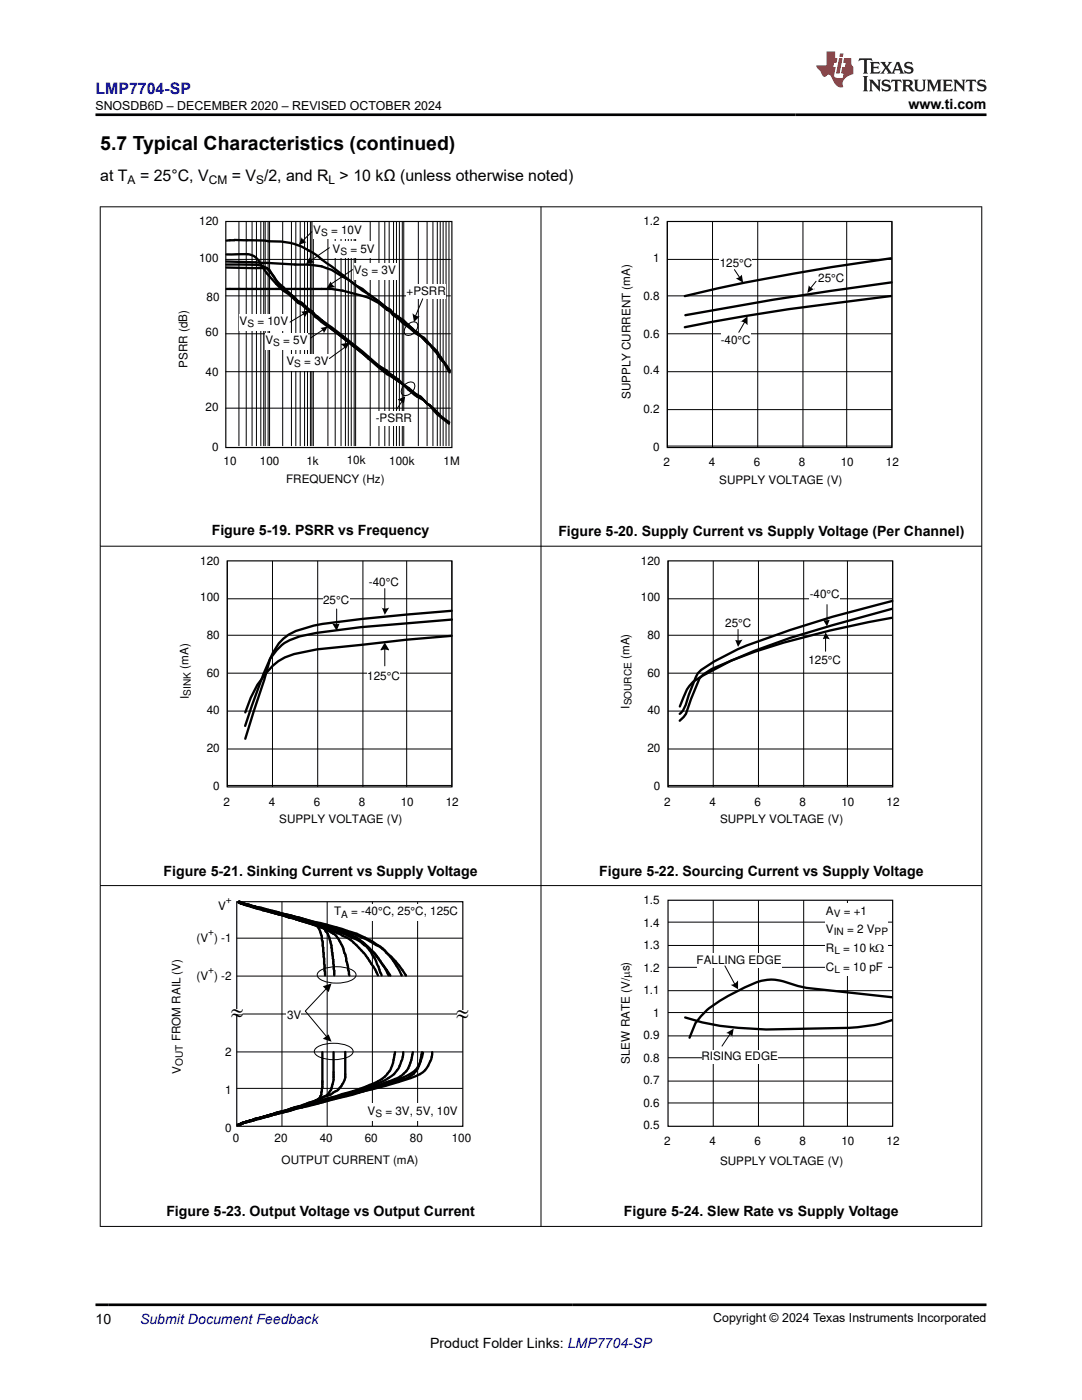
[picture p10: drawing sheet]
<svg xmlns="http://www.w3.org/2000/svg" width="216mm" height="279mm" viewBox="0 0 216 279" stroke-linecap="round" stroke-linejoin="round" font-family="sans-serif">
<g fill="none" stroke="#000" stroke-width=".47">
<path d="M45.2 57.7h19a23.9 23.9 0 0 1 8.1 1.4l1.2 .3 2 1 1.7 1.4 .7 .4 .5 .7 1.1 .7 1 1 2.8 2.1M45.2 53.4l8 .1M45.2 52.8h6l1 .2 1 .5M45.2 50.8l2.3-.1a4.2 4.2 0 0 1 3.8 .9l.3 .4a19.4 19.4 0 0 0 6 6.7l1.8 1.7 .8 .4 1.5 1.4 .6 .3 .6 .7 5.5 4.2M45.2 52.2l13.8 .6M46.8 47.9l6 .1 .9 .2M46.8 47.9l-1.6 .1M53.2 53.5l.6 .3 1.3 2.1M53.2 53.5l1 1 .9 1.4M53.7 48.2a13.9 13.9 0 0 1 10.5 3.6l6.8 5.2 1.3 .7 1.2 1M55.1 55.9l3.7 3.5M55.1 55.9a5.9 5.9 0 0 0 2.5 2.5l1.2 1"/>
<path d="M58.8 59.4l.6 .7 .8 .3 1.5 1.4 .6 .4 .6 .7 1.3 1M58.8 52.8a16.6 16.6 0 0 1 7.4 1l3.5 2.1 2.6 2.1 1.2 .7M73.5 58.7l3.7 2.8 .7 .3 .5 .7 1.1 .7M64.2 63.9a171.2 171.2 0 0 1 13 10.4 14.6 14.6 0 0 1 4.4 3.5M64.2 63.9l4.2 3.5M68.4 67.4l5.1 4.1M73.5 71.5l3.7 2.5 2.3 2.1M73.5 71.5l3.7 3.2 2.3 1.4M79.5 63.2l1 .7 1.1 1.1M79.5 63.2l1 1.1 1.1 .7M79.5 76.1l2.1 1.3 1.7 1.4M79.5 76.1l1 .7 1.1 1"/>
<path d="M81.6 65l.8 .6 .3 .7 .6 .4M81.6 65l2.3 2 .7 .4 1.2 1.4M81.6 77.8l.8 .3 .9 .7M81.6 77.8l1.1 1 1.9 1.1 1.2 1M83.3 66.7l.6 .3 1.4 1.4 .5 .4M83.3 78.8l.6 .4 1.4 1.4 .5 .3M85.8 68.8l2.7 3.4M85.8 68.8a8.4 8.4 0 0 1 2.4 2.7l.3 .7M88.5 72.2l1.2 2.1M88.5 72.2l1.2 1.8M85.8 80.9l1.4 1.4M85.8 80.9l1.4 1.8 2.4 1.9"/>
<path d="M87.2 82.3l.7 .7M87.2 82.3l.7 .7 1.7 1.3"/>
</g>
<path d="M45.1 44.2h45.1v45.1h-45.1z" fill="none" stroke="#000" stroke-width=".23"/>
<g fill="none" stroke="#000" stroke-width=".2">
<path d="M45.1 51.8h44.8M45.1 59h44.8M47.7 44.2v44.8M49.1 44.2v44.8M50.3 44.2v44.8M51.2 44.2v44.8M52 44.2v44.8M52.6 44.2v44.8M52.9 44.2v44.8M53.5 44.2v44.8M53.8 44.2v44.8M56.4 44.2v44.8"/>
<path d="M58.2 44.2v44.8M59 44.2v44.8M59.9 44.2v44.8M60.8 44.2v44.8M61.4 44.2v44.8M61.9 44.2v44.8M62.2 44.2v44.8M62.5 44.2v44.8M65.4 44.2v44.8M66.9 44.2v44.8M68 44.2v44.8M68.9 44.2v44.8"/>
<path d="M69.5 44.2v44.8M70.1 44.2v44.8M70.7 44.2v44.8M71 44.2v44.8M73.9 44.2v44.8M75.6 44.2v44.8M76.8 44.2v44.8M77.7 44.2v44.8M78.5 44.2v44.8M79.1 44.2v44.8M79.7 44.2v44.8M80.3 44.2v44.8"/>
<path d="M80.6 44.2v44.8M83.5 44.2v44.8M85.2 44.2v44.8M86.4 44.2v44.8M87.3 44.2v44.8M87.8 44.2v44.8M88.4 44.2v44.8M89 44.2v44.8M89.6 44.2v44.8M45.1 66.6h44.8M45.1 74.2h44.8M45.1 81.5h44.8"/>
</g>
<path d="M75 82h7.3v2.9h-7.3z" fill-rule="evenodd" fill="#fff"/>
<path d="M81.3 64.9a1.21 1.21 0 0 1 2-.2 2.02 2.02 0 0 1-2.1 2.2 1.21 1.21 0 0 1 .1-2zM80.3 80l-1.2 1.7" fill="none" stroke="#000" stroke-width=".2"/>
<path d="M79.4 79.7l1.5-.6-.3 1.5 .1 .1a1.68 1.68 0 0 0-1.3-.9z" fill-rule="evenodd" fill="#000"/>
<path d="M81.1 56.7h7.9v2.9h-7.9z" fill-rule="evenodd" fill="#fff"/>
<path d="M84.3 59.6l-1.4 3.5M80.7 76.9a1.21 1.21 0 0 1 2-.2 2.01 2.01 0 0 1-2.1 2.2 1.21 1.21 0 0 1 .1-2z" fill="none" stroke="#000" stroke-width=".2"/>
<path d="M82.3 62.5l.1 .1a1.69 1.69 0 0 0 1.4 .5l-1.2 1.2z" fill-rule="evenodd" fill="#000"/>
<g fill="#fff">
<path d="M62.5 44.5h9.6v3.2h-9.6z" fill-rule="evenodd"/>
<path d="M66.3 48.3h8.4v3.2h-8.4z" fill-rule="evenodd"/>
<path d="M70.7 52.6h8.4v3.2h-8.4z" fill-rule="evenodd"/>
</g>
<path d="M62.2 46.2l-1.7 1.8M65.7 49.4l-3.8 2.7M70.4 53.8l-4.4 2.9" fill="none" stroke="#000" stroke-width=".2"/>
<g fill="#000">
<path d="M60.2 47.3a1.67 1.67 0 0 0 1 1.1l.2-.1-1.8 .6z" fill-rule="evenodd"/>
<path d="M61.8 51.1a1.57 1.57 0 0 0 1 1.3l-1.7 .2 .8-1.4z" fill-rule="evenodd"/>
<path d="M66 56a1.92 1.92 0 0 0 .9 1.3l-1.8 .3 .9-1.5z" fill-rule="evenodd"/>
</g>
<g fill="#fff">
<path d="M47.7 62.8h9.9v3.2h-9.9z" fill-rule="evenodd"/>
<path d="M52.9 66.6h8.5v3.2h-8.5z" fill-rule="evenodd"/>
<path d="M57.3 70.7h8.4v3.2h-8.4z" fill-rule="evenodd"/>
</g>
<g fill="none" stroke="#000" stroke-width=".2">
<path d="M133.2 44.2v45.1M133.2 59h44.8M133.2 51.8h44.8M142.2 44.2v45.1M151.2 44.2v45.1M160.2 44.2v45.1M169 44.2v45.1M178 44.2v45.1M60.8 62.5l-2.9 1.8M64.6 65.7l-2.7 1.8M68.9 69.2l-3.2 2.4M133.2 74.2h44.8"/>
<path d="M133.2 66.6h44.8M133.2 81.7h44.8M133.2 89h44.8"/>
</g>
<g fill="#000">
<path d="M59.9 62.2l1.7-.2-.9 1.5a1.68 1.68 0 0 0-.7-1.3z" fill-rule="evenodd"/>
<path d="M63.8 65.4l1.6-.2-.7 1.4a1.68 1.68 0 0 0-.9-1.2z" fill-rule="evenodd"/>
<path d="M68 68.7l1.8-.3-.9 1.4 .1 .1a1.68 1.68 0 0 0-.9-1.1z" fill-rule="evenodd"/>
</g>
<path d="M177.8 51.5a412.7 412.7 0 0 0-41.2 7.6M177.8 59.1a469.7 469.7 0 0 0-41.2 6.2M177.9 56.4a791.7 791.7 0 0 0-41.1 6.5" fill="none" stroke="#000" stroke-width=".47"/>
<path d="M133.2 44.2h44.8v45.1h-44.8z" fill="none" stroke="#000" stroke-width=".23"/>
<g fill="#fff">
<path d="M143.6 51.2h6.4v2.9h-6.4z" fill-rule="evenodd"/>
<path d="M143.9 66.6h5.8v2.6h-5.8z" fill-rule="evenodd"/>
<path d="M163.1 54.1h5.3v2.9h-5.3z" fill-rule="evenodd"/>
</g>
<g fill="none" stroke="#000" stroke-width=".2">
<path d="M146.5 53.8l1.2 1.8M162.8 56.1l-1.1 1.5M148.6 64.3l-1.2 2M45.3 111.9v45.1M45.3 119.5h44.9M54.4 111.9v45.1M63.4 111.9v45.1M72.4 111.9v45.1M81.1 111.9v45.1M90.2 111.9v45.1M45.3 134.3h44.9M45.3 126.8h44.9"/>
<path d="M45.3 149.5h44.9M45.3 141.9h44.9M45.3 156.8h44.9"/>
</g>
<g fill="#000">
<path d="M146.8 55.6v-.1a1.67 1.67 0 0 0 1.3-.8l.2 1.7z" fill-rule="evenodd"/>
<path d="M161.3 56.9a1.69 1.69 0 0 0 1.3 .8l-.1-.1-1.4 .9z" fill-rule="evenodd"/>
<path d="M147.7 64.2v.1l1.5-1.2-.1 1.7a1.68 1.68 0 0 0-1.4-.6z" fill-rule="evenodd"/>
</g>
<path d="M45.3 111.9h44.9v45.1h-44.9z" fill="none" stroke="#000" stroke-width=".23"/>
<g fill="#fff">
<path d="M73.3 133.5h6.4v2.9h-6.4z" fill-rule="evenodd"/>
<path d="M73.6 114.8h6.1v2.7h-6.1z" fill-rule="evenodd"/>
<path d="M64.6 118.3h5.2v2.9h-5.2z" fill-rule="evenodd"/>
</g>
<g fill="none" stroke="#000" stroke-width=".2">
<path d="M76.8 117.5v4M133.3 111.9v45.1M133.3 119.5h44.8M142.3 111.9v45.1M151.3 111.9v45.1M160.4 111.9v45.1M169.1 111.9v45.1M178.1 111.9v45.1M67.2 121.5v3.2M76.8 129.4v3.5M133.3 134.3h44.8M133.3 126.8h44.8"/>
<path d="M133.3 149.5h44.8M133.3 141.9h44.8M133.3 156.8h44.8"/>
</g>
<g fill="#000">
<path d="M66.4 124.4a1.69 1.69 0 0 0 1.5 0l-.7 1.5z" fill-rule="evenodd"/>
<path d="M76.1 121.3a1.68 1.68 0 0 0 1.6-.1l-.9 1.5z" fill-rule="evenodd"/>
<path d="M76.8 128.2l.9 1.5-.2 .1a1.68 1.68 0 0 0-1.5 0l-.1-.1z" fill-rule="evenodd"/>
</g>
<path d="M90.1 126.9l-9 .8-17.8 1.9-4.6 .9a9.7 9.7 0 0 0-5.5 3.7l-1.8 2.5-1.4 2.5-1.1 3M90.1 121.9a293.9 293.9 0 0 0-27.5 3l-3.6 1a8.9 8.9 0 0 0-5.1 5.6l-1.2 4.2-3.8 11.7M90.2 123.6l-18.2 1.6-8.8 1.1a12.9 12.9 0 0 0-7 2.4l-1 1-1.3 1.8-1.3 3-3.7 10.4" fill="none" stroke="#000" stroke-width=".47"/>
<path d="M133.3 111.9h44.8v45.1h-44.8z" fill="none" stroke="#000" stroke-width=".23"/>
<g fill="#fff">
<path d="M161.2 130.3h6.7v2.9h-6.7z" fill-rule="evenodd"/>
<path d="M161.5 117.2h6.1v2.9h-6.1z" fill-rule="evenodd"/>
<path d="M144.6 123h5.3v2.9h-5.3z" fill-rule="evenodd"/>
</g>
<path d="M147.3 125.6v2.3M164.7 127.4v2.6M165 120.7v3.2M56.3 180v44.8M65.3 180v44.8M74.3 180v44.8M83.3 180v44.8M47.2 194.8h45.2M47.2 187.2h45.2M47.2 217.2h45.2M47.2 209.9h45.2M47.2 202.4h45.2" fill="none" stroke="#000" stroke-width=".2"/>
<g fill="#000">
<path d="M146.6 127.6a1.85 1.85 0 0 0 1.5 .1l-.8 1.4z" fill-rule="evenodd"/>
<path d="M164.7 126.2l.9 1.4a1.68 1.68 0 0 0-1.5 0z" fill-rule="evenodd"/>
<path d="M164.1 123.6a1.43 1.43 0 0 0 1.5 0l-.6 1.4z" fill-rule="evenodd"/>
</g>
<g fill="none" stroke="#000" stroke-width=".47">
<path d="M178 119.9a224.5 224.5 0 0 0-30.8 9.7l-4.7 2.4-2.6 1.7-.7 .7-1.8 4.3-.6 2-.5 1.1-.7 .7M177.9 123.3a194.8 194.8 0 0 0-27.2 6.7l-4.8 1.8-5.8 3.1a6.8 6.8 0 0 0-3.7 4.2l-.7 1.9M177.9 121.5l-11.8 3.3-8.4 2.5-7.2 2.6-8.5 3.6-1.6 1.1-.8 .8-1.7 4.1-1 3-1.3 1.3M47.7 179.9l.5 .3M47.8 179.9l.1 .1M47.6 180l.7 .3M47.7 180.1l.4 .2M48.1 180.3l12.8 3.7a44.9 44.9 0 0 1 11.1 4 17.8 17.8 0 0 1 3.9 3.8M48.1 180.3l4.4 1.4 6.5 1.7M48.1 180.3l-.5-.2 .6 .2M48.2 180.3l-.4-.2 .5 .2M48.2 180.3l1.1 .3"/>
<path d="M48.2 180.3l1.6 .4M48.3 180.3l1 .3M48.3 180.3l1.5 .4M48.5 180.3l-.4-.2 8.8 2.4M48.5 180.3l.4 .1M48.5 180.3l3 .9M49.3 180.6l2.9 .8M49.3 180.5l4.5 1.3M49.8 180.7l2.4 .7M49.8 180.7l2.2 .7a259.5 259.5 0 0 1 18.5 5 24.5 24.5 0 0 1 6.2 3.3l.5 .5M49.9 180.8l1.6 .4M51.5 181.2l7.5 2.2"/>
<path d="M51.5 181.2l9.1 2.2 6.8 2a13.4 13.4 0 0 1 5 2.7l.8 .8 1.6 2.3 1.3 3.5M52.2 181.4l4.7 1.1M52.2 181.4l4 1.1M54.6 182l1.6 .5M56.2 182.5l5.9 1.5 1.8 .8 .9 .6M56.2 182.5l7.8 2.1a30.7 30.7 0 0 1 8.1 3.2l1.6 1.4a9.7 9.7 0 0 1 2.2 2.6M56.9 182.5l.9 .1a18.7 18.7 0 0 1 5.3 2l.7 1.2a18 18 0 0 1 .8 5.2l.3 3.7M56.9 182.5l5.9 1.5a44.4 44.4 0 0 1 10 3.1l3.1 1.8 1.3 1.3M59 183.4l6.2 2 1.7 .7a12.4 12.4 0 0 1 4.2 2.5 18.2 18.2 0 0 1 4.3 6.1M59 183.4l5.8 2M64.8 185.4l.1 .2a9.4 9.4 0 0 1 1.4 5.1l.2 .8 .2 3.2M64.8 185.4a5.8 5.8 0 0 1 3.8 4.4l.5 1.4 .6 3.5"/>
<path d="M75.9 191.8l2 2.9M75.9 191.8l1.1 1.7 .5 1.2M77.2 190.2l1.3 1.6 1.6 2.9M77.2 190.2a17.2 17.2 0 0 1 3.8 4.5M64.3 210v7.1l-.2 .8a2.09 2.09 0 0 1-1.8 2.1l-2.7 1M64.3 219l-.6 .3a16.7 16.7 0 0 1-4.7 1.7l-4.2 1.3M64.3 219l-2.1 .9-5.1 1.7M64.5 219.9l-4.2 1.1M66.6 210v5.4M66.6 215.5l-.2 .9a3.1 3.1 0 0 1-2.1 2.6M68.8 215.5a5.4 5.4 0 0 1-2.5 2.8l-2 .7M68.9 209.9l-.1 5.5"/>
<path d="M78.8 210a7.4 7.4 0 0 1-2 4.9 19 19 0 0 1-6.4 2.9l-8.5 2.5-9.9 2.7M80.5 210a6.5 6.5 0 0 1-3.6 5.5 97.2 97.2 0 0 1-13.6 4.4l-7.4 2.1M82.4 210a6.3 6.3 0 0 1-2.6 4.9 62.1 62.1 0 0 1-10 3.3l-10.2 2.8M84.2 210a7.5 7.5 0 0 1-1.2 3.8l-.8 .8a15 15 0 0 1-4.6 1.7l-13.1 3.6M84.4 210.1a5.6 5.6 0 0 1-2.6 4.3 52.8 52.8 0 0 1-11.2 3.7l-20.8 5.6M86.2 210a5.4 5.4 0 0 1-4.2 5.1l-5.1 1.6-12.4 3.2M47.7 224.4l-.3 .1M47.7 224.4l-.1 .1 .2-.1M48 224.3l-.2 .1M48 224.3l-.3 .1M48.1 224.3l-.3 .2M48.2 224.3l-.4 .1"/>
<path d="M48.2 224.3l-.7 .2M48.4 224.1l-.4 .2M48.5 224.1l-.4 .2M48.5 224.1l-.3 .2M48.6 224.1l-.4 .2M48.6 224.1l-.5 .2M48.7 224l-.3 .1M48.7 224l-.2 .1M49 223.9l-1.3 .5M49 223.9l-.6 .2M49.3 223.9l-1.6 .6 .1-.1M49.3 223.9l-.7 .2"/>
<path d="M49.8 223.7l-1.1 .3M49.8 223.7l-1.3 .4M49.8 223.7l-.8 .2M50.1 223.7l-1.5 .4M50.1 223.7l-.8 .2M50.8 223.3l-1.8 .6M51.2 223.2l-2.7 .9M52.1 223l-1.3 .3M52.1 223l-1.7 .5M52.5 223l-3.2 .9M52.5 223l-2.4 .7M52.7 222.8l-1.9 .5"/>
<path d="M54.8 222.3l-2.1 .5M55.4 222.3l-2.9 .7M55.9 222l-3.8 1M55.9 222l-6.1 1.7M56.4 221.8l-1.6 .5M59.6 221l-4.2 1.3M59.6 221l-3.7 1M60.3 221l-4.9 1.3M60.3 221l-10.2 2.7M63.1 220.3l-2.8 .7"/>
</g>
<path d="M47.2 180h45.2v44.8h-45.2z" fill="none" stroke="#000" stroke-width=".23"/>
<g fill="#fff">
<path d="M46.1 201.5h2.3v.9h-2.3z" fill-rule="evenodd"/>
<path d="M91.2 201.5h2.3v1.2h-2.3z" fill-rule="evenodd"/>
<path d="M73.4 220.1h18.1v3.5h-18.1z" fill-rule="evenodd"/>
<path d="M66.7 180.5h24.8v3.2h-24.8z" fill-rule="evenodd"/>
</g>
<path d="M63.7 193.8a7.1 7.1 0 0 1 7 0 .97 .97 0 0 1 .3 1.1 .97 .97 0 0 1-.8 .7 7.4 7.4 0 0 1-6.5-.3 .86 .86 0 0 1 0-1.5z" fill="none" stroke="#000" stroke-width=".2"/>
<path d="M57.1 201.2h2.9v2.9h-2.9z" fill-rule="evenodd" fill="#fff"/>
<g fill="none" stroke="#000" stroke-width=".2">
<path d="M142.3 179.7v45.1M151.3 179.7v45.1M160.4 179.7v45.1M169.1 179.7v45.1M65.3 197.1l-4.4 4.7 4.4 5.2M133.3 197.7h44.8M133.3 193.1h44.8M133.3 188.7h44.8M133.3 184h44.8M63.1 209.1a7.1 7.1 0 0 1 7 0 .97 .97 0 0 1 .3 1.1 .97 .97 0 0 1-.8 .7 7.4 7.4 0 0 1-6.5-.3 .86 .86 0 0 1 0-1.5zM133.3 215.8h44.8M133.3 211.1h44.8"/>
<path d="M133.3 206.7h44.8M133.3 202.1h44.8M133.3 220.1h44.8"/>
</g>
<path d="M64.4 196.8l1.8-.5-.6 1.7zM64.4 207.3l1.2-.9 .6 1.5z" fill="#000"/>
<path d="M133.3 179.7h44.8v45.1h-44.8z" fill="none" stroke="#000" stroke-width=".23"/>
<g fill="#fff">
<path d="M139.1 190.1h16.9v3h-16.9z" fill-rule="evenodd"/>
<path d="M140 209.6h15.1v2.7h-15.1z" fill-rule="evenodd"/>
<path d="M164.7 180.2h12.5v14.6h-12.5z" fill-rule="evenodd"/>
</g>
<path d="M19.9 41.3h176.1M20 41.2v203.6M107.9 41.2v203.6M195.9 41.2v203.6M19.9 109h176.1M19.9 176.7h176.1M144.6 192.8l2.1 3.7M145.8 206.2l-1.7 2.6M19.9 244.8h176.1" fill="none" stroke="#000" stroke-width=".2"/>
<g fill="#000">
<path d="M145.8 196.5a1.89 1.89 0 0 0 1.5-.8v1.7z" fill-rule="evenodd"/>
<path d="M144.9 206.2l1.5-.9-.3 1.7h.1a1.81 1.81 0 0 0-1.3-.8z" fill-rule="evenodd"/>
</g>
<path d="M178 199l-17.1-1.8-1.7-.4a13.1 13.1 0 0 0-6.1-1.3l-1.2 .2a38.6 38.6 0 0 0-10.8 5.9l-2.3 2.6-1.2 2.9M136.7 203.1a52 52 0 0 0 16.2 2.4l16.5-.4a29.1 29.1 0 0 0 8.6-1.5" fill="none" stroke="#000" stroke-width=".47"/>
<path d="M171.5 11.6l-.2 .6 .5-.2h.6v.1v2.2l-.2 .4h1l-.2-.4v-2.2v-.1h.5l.6 .2-.2-.6zM173.6 12.4l.2 .3v1.6l-.2 .4h1.9l.1-.6a1.08 1.08 0 0 1-1.3 .2v-.7h.6l.4 .2v-.7l-.4 .2h-.6v-.5l.2-.2a1 1 0 0 1 1 .3l-.1-.5zM175.7 12.4l.9 1.1-1 1.2h.9l-.2-.2 .5-.8 .4 .8-.2 .2h1.6l-.2-.2 .2-.5h.9l.1 .5-.1 .2h.9l-.2-.4-.8-1.9h-.5l-.9 2.1-.9-1.1 .9-1h-.8l.2 .2-.4 .6-.4-.6 .2-.2zM179 12.8l.4 1h-.7zM180.7 12.5a.65 .65 0 0 0-.2 .7 .65 .65 0 0 0 .6 .5l.6 .1 .1 .3a.79 .79 0 0 1-.7 .4 .79 .79 0 0 1-.7-.5l.1 .7 .2-.1a.93 .93 0 0 0 1.1 0 .93 .93 0 0 0 .4-.9 1.46 1.46 0 0 0-1.2-.6l-.1-.3a1.09 1.09 0 0 1 1.2 .2l-.2-.6-.1 .1-.5-.2zM172.2 15.2l.2 .4v2.2l-.2 .4h1l-.2-.4v-2.2l.2-.4zM173.4 15.9l.2 .4v1.5l-.2 .4h.8l-.3-.4 .1-1.3 1.6 1.8v-2l.2-.4h-.7l.1 .2 .1 1.1-1.2-1.3zM176.2 16a.65 .65 0 0 0-.2 .8 .65 .65 0 0 0 .6 .4l.6 .2 .1 .2a.79 .79 0 0 1-.7 .4 .79 .79 0 0 1-.7-.5l.1 .7 .2-.1a.93 .93 0 0 0 1.1 .1 .93 .93 0 0 0 .4-1 1.46 1.46 0 0 0-1.2-.5l-.1-.4a1.09 1.09 0 0 1 1.2 .2l-.1-.6-.2 .1-.5-.1zM177.9 15.9l-.1 .6a.63 .63 0 0 1 .8-.3v1.6l-.3 .4h1l-.2-.4v-1.6a.66 .66 0 0 1 .8 .3l-.1-.6zM180 15.9l.2 .4v1.5l-.2 .4h1l-.2-.2-.1-.7h.5l.1 .2a.79 .79 0 0 0 1.2 .6l-1-.9a.61 .61 0 0 0 .6-.6 .61 .61 0 0 0-.5-.7zM180.8 16.2h.1a.47 .47 0 0 1 .5 .1 .47 .47 0 0 1 .1 .5l-.1 .1-.7 .1zM182.3 15.9l.2 .2a2.27 2.27 0 0 0 .4 2 1.04 1.04 0 0 0 1.7-.7v-1.3l.2-.2h-.8l.2 .4v1.1a.6 .6 0 0 1-.6 .6 .6 .6 0 0 1-.6-.6v-1.1l.3-.4zM184.9 15.9l.2 .4v1.5l-.2 .4h.8l-.3-.4v-1.4l.9 1.9 .9-1.9v1.4l-.3 .4h1l-.2-.4v-1.5l.2-.4h-.8l-.7 1.5-.6-1.5zM188.1 15.9l.2 .4v1.5l-.2 .4h1.9l.1-.6a1.09 1.09 0 0 1-1.3 .2v-.7h.6l.4 .2v-.6l-.4 .2h-.6v-.6l.2-.1a1.01 1.01 0 0 1 1 .3l-.1-.6zM190.2 15.9l.3 .4v1.5l-.3 .4h.8l-.2-.4v-1.3l1.6 1.8v-2l.2-.4h-.7l.2 .2v1.1l-1.2-1.3zM192.8 15.9l-.1 .6a.63 .63 0 0 1 .8-.3v1.6l-.3 .4h1l-.2-.4v-1.6a.66 .66 0 0 1 .8 .3l-.1-.6zM195.2 16a.65 .65 0 0 0-.2 .8 .65 .65 0 0 0 .6 .4l.6 .2 .2 .2a.79 .79 0 0 1-.7 .4 .79 .79 0 0 1-.7-.5l.1 .7 .2-.1a.93 .93 0 0 0 1 .1 .93 .93 0 0 0 .5-1 1.46 1.46 0 0 0-1.3-.5v-.4a1.09 1.09 0 0 1 1.2 .2l-.2-.6-.2 .1-.5-.1z" fill="#231f20"/>
<path d="M164.9 10.3v2.7h-2l.1 .4 .8 1a.95 .95 0 0 0 1 .9 .59 .59 0 0 1 .5-.4 .59 .59 0 0 1 .5 .3l.4 .8a1.59 1.59 0 0 0 2.1 1.4 1.61 1.61 0 0 1 1-2.3l1-.3-.1-1.5a1.59 1.59 0 0 1-.3-1.7h-1.5l-.2 .9h.6l-.2 .9h-.5l-.2 .9v.3l.4 .1-.1 .9h-.7a.73 .73 0 0 1-1-.7l.3-1.5h-.5l.1-.9h.5l.2-.9h-.5v-1.3zM167.4 11.6l-.6 3.1h.7l.6-3.1zM167.6 10.7l-.1 .6h.7l.1-.6z" fill="#ed1c24"/>
<path d="M19 22.9h177.8M19 260.4h177.8" fill="none" stroke="#000" stroke-width=".53"/>
<g font-size="4.7">
<text x="46.1" y="203.4">|</text>
<text x="91" y="203.5">|</text>
</g>
<text font-size="3.9" x="20" y="29.9">5.7 Typical Characteristics (continued)</text>
<text font-size="3.2" fill="#00f" x="19" y="18.7">LMP7704-SP</text>
<g font-size="3.2">
<text x="20" y="36.1">at T</text>
<text x="27.9" y="36.1">= 25°C, V</text>
<text x="46.2" y="36.1">= V /2, and R &gt; 10 kΩ (unless otherwise noted)</text>
</g>
<g font-size="2.8">
<text x="181.3" y="21.8">www.ti.com</text>
<text x="42.3" y="106.7">Figure 5-19. PSRR vs Frequency</text>
<text x="111.4" y="107">Figure 5-20. Supply Current vs Supply Voltage (Per Channel)</text>
<text x="32.6" y="174.7">Figure 5-21. Sinking Current vs Supply Voltage</text>
<text x="119.6" y="174.7">Figure 5-22. Sourcing Current vs Supply Voltage</text>
<text x="33.2" y="242.8">Figure 5-23. Output Voltage vs Output Current</text>
<text x="124.5" y="242.8">Figure 5-24. Slew Rate vs Supply Voltage</text>
<text x="19" y="264.2">10</text>
<text x="85.8" y="269">Product Folder Links: LMP7704-SP</text>
</g>
<text font-size="2.8" fill="#00f" x="27.9" y="264.2">Submit Document Feedback</text>
<g font-size="2.5">
<text x="19" y="21.9">SNOSDB6D – DECEMBER 2020 – REVISED OCTOBER 2024</text>
<text x="142.3" y="263.9">Copyright © 2024 Texas Instruments Incorporated</text>
</g>
<g font-size="2.4">
<text x="25.5" y="36.7">A</text>
<text x="41.7" y="36.7">CM</text>
<text x="51.1" y="36.7">S</text>
<text x="65.6" y="36.7">L</text>
</g>
<g font-size="2.3">
<text x="39.8" y="45">120</text>
<text x="62.5" y="46.7">V</text>
<text x="66.1" y="46.7">= 10V</text>
<text x="128.4" y="45">1.2</text>
<text x="39.7" y="52.2">100</text>
<text x="66.4" y="50.4">V</text>
<text x="69.9" y="50.4">= 5V</text>
<text x="130.3" y="52.2">1</text>
<text x="143.6" y="53.3">125°C</text>
<text x="70.6" y="54.7">V</text>
<text x="74.1" y="54.7">= 3V</text>
<text x="81.1" y="58.8">+PSRR</text>
<text x="128.4" y="59.9">0.8</text>
<text x="163.3" y="56.3">25°C</text>
<text x="41.2" y="60.1">80</text>
<text x="47.8" y="64.9">V</text>
<text x="51.4" y="64.9">= 10V</text>
<text x="41" y="67">60</text>
<text x="53" y="68.7">V</text>
<text x="56.5" y="68.7">= 5V</text>
<text x="128.4" y="67.4">0.6</text>
<text x="143.8" y="68.6">-40°C</text>
<text x="37.4" y="73.4" transform="rotate(-90 37.4 73.4)">PSRR (dB)</text>
<text x="41" y="75.1">40</text>
<text x="57.2" y="72.9">V</text>
<text x="60.7" y="72.9">= 3V</text>
<text x="128.4" y="74.7">0.4</text>
<text x="41" y="82.1">20</text>
<text x="125.8" y="79.7" transform="rotate(-90 125.8 79.7)">SUPPLY CURRENT (mA)</text>
<text x="128.4" y="82.4">0.2</text>
<text x="42.4" y="89.9">0</text>
<text x="75" y="84.2">-PSRR</text>
<text x="130.3" y="89.9">0</text>
<text x="44.6" y="92.8">10</text>
<text x="51.9" y="92.8">100</text>
<text x="61.2" y="92.8">1k</text>
<text x="69.2" y="92.6">10k</text>
<text x="77.7" y="92.7">100k</text>
<text x="88.5" y="92.8">1M</text>
<text x="132.4" y="93.1">2</text>
<text x="141.4" y="93.1">4</text>
<text x="150.4" y="93.1">6</text>
<text x="159.4" y="93.1">8</text>
<text x="167.8" y="93.1">10</text>
<text x="176.8" y="93.1">12</text>
<text x="57.1" y="96.3">FREQUENCY (Hz)</text>
<text x="143.5" y="96.6">SUPPLY VOLTAGE (V)</text>
<text x="39.9" y="112.7">120</text>
<text x="127.9" y="112.7">120</text>
<text x="39.9" y="119.9">100</text>
<text x="73.6" y="116.9">-40°C</text>
<text x="127.9" y="119.9">100</text>
<text x="161.6" y="119.4">-40°C</text>
<text x="64.5" y="120.6">25°C</text>
<text x="144.7" y="125.1">25°C</text>
<text x="41.2" y="127.6">80</text>
<text x="125.6" y="131.5" transform="rotate(-90 125.6 131.5)">(mA)</text>
<text x="129.2" y="127.6">80</text>
<text x="37.6" y="133.5" transform="rotate(-90 37.6 133.5)">(mA)</text>
<text x="41.2" y="135.2">60</text>
<text x="73.3" y="135.6">125°C</text>
<text x="129.2" y="135.2">60</text>
<text x="161.3" y="132.5">125°C</text>
<text x="37.6" y="139.5" transform="rotate(-90 37.6 139.5)">I</text>
<text x="41.2" y="142.4">40</text>
<text x="125.6" y="141.4" transform="rotate(-90 125.6 141.4)">I</text>
<text x="129.2" y="142.4">40</text>
<text x="41.2" y="150.1">20</text>
<text x="129.2" y="150.1">20</text>
<text x="42.5" y="157.7">0</text>
<text x="44.6" y="160.8">2</text>
<text x="53.6" y="160.8">4</text>
<text x="62.6" y="160.8">6</text>
<text x="71.6" y="160.8">8</text>
<text x="80" y="160.8">10</text>
<text x="89" y="160.8">12</text>
<text x="130.5" y="157.7">0</text>
<text x="132.6" y="160.8">2</text>
<text x="141.6" y="160.8">4</text>
<text x="150.6" y="160.8">6</text>
<text x="159.6" y="160.8">8</text>
<text x="167.9" y="160.8">10</text>
<text x="176.9" y="160.8">12</text>
<text x="55.7" y="164.3">SUPPLY VOLTAGE (V)</text>
<text x="143.7" y="164.3">SUPPLY VOLTAGE (V)</text>
<text x="43.5" y="181.6">V</text>
<text x="66.7" y="182.7">T</text>
<text x="70.1" y="182.7">= -40°C, 25°C, 125C</text>
<text x="128.4" y="184.9">1.4</text>
<text x="128.4" y="180.4">1.5</text>
<text x="164.8" y="182.5">A</text>
<text x="168.3" y="182.5">= +1</text>
<text x="39.2" y="188">(V ) -1</text>
<text x="128.4" y="189.4">1.3</text>
<text x="164.8" y="186.3">V</text>
<text x="164.8" y="190">R</text>
<text x="168.3" y="190">= 10 k:</text>
<text x="169" y="186.3">= 2 V</text>
<text x="39.2" y="195.6">(V ) -2</text>
<text x="128.4" y="193.9">1.2</text>
<text x="139" y="192.3">FALLING EDGE</text>
<text x="164.8" y="193.7">C</text>
<text x="168.3" y="193.7">= 10 pF</text>
<text x="57.3" y="203.3">3V</text>
<text x="128.4" y="198.4">1.1</text>
<text x="130.3" y="202.9">1</text>
<text x="36" y="207.8" transform="rotate(-90 36 207.8)">FROM RAIL (V)</text>
<text x="128.4" y="207.4">0.9</text>
<text x="36.1" y="214.3" transform="rotate(-90 36.1 214.3)">V</text>
<text x="44.9" y="210.8">2</text>
<text x="125.7" y="212.3" transform="rotate(-90 125.7 212.3)">SLEW RATE (V/Ps)</text>
<text x="128.4" y="211.9">0.8</text>
<text x="140" y="211.6">RISING EDGE</text>
<text x="44.9" y="218.3">1</text>
<text x="128.4" y="220.9">0.6</text>
<text x="128.4" y="216.4">0.7</text>
<text x="44.9" y="226">0</text>
<text x="46.4" y="227.9">0</text>
<text x="54.8" y="227.9">20</text>
<text x="63.8" y="227.9">40</text>
<text x="72.8" y="227.9">60</text>
<text x="73.4" y="222.5">V</text>
<text x="76.9" y="222.5">= 3V, 5V, 10V</text>
<text x="81.8" y="227.9">80</text>
<text x="90.1" y="227.9">100</text>
<text x="128.4" y="225.4">0.5</text>
<text x="56.2" y="232.4">OUTPUT CURRENT (mA)</text>
<text x="132.6" y="228.5">2</text>
<text x="141.6" y="228.5">4</text>
<text x="143.7" y="232.5">SUPPLY VOLTAGE (V)</text>
<text x="150.6" y="228.5">6</text>
<text x="159.6" y="228.5">8</text>
<text x="167.9" y="228.5">10</text>
<text x="176.9" y="228.5">12</text>
</g>
<g font-size="2">
<text x="64.1" y="47.1">S</text>
<text x="67.9" y="50.9">S</text>
<text x="72.1" y="55.1">S</text>
<text x="49.4" y="65.3">S</text>
<text x="54.5" y="69.1">S</text>
<text x="58.7" y="73.3">S</text>
<text x="38.1" y="138.8" transform="rotate(-90 38.1 138.8)">SINK</text>
<text x="126" y="140.8" transform="rotate(-90 126 140.8)">SOURCE</text>
<text x="45.1" y="180.2">+</text>
<text x="68.1" y="183.1">A</text>
<text x="166.4" y="183">V</text>
<text x="41.6" y="186.5">+</text>
<text x="166.4" y="186.7">IN</text>
<text x="166.5" y="190.4">L</text>
<text x="174.5" y="186.7">PP</text>
<text x="41.6" y="194.1">+</text>
<text x="166.5" y="194.1">L</text>
<text x="36.5" y="212.7" transform="rotate(-90 36.5 212.7)">OUT</text>
<text x="74.9" y="222.9">S</text>
</g>
</svg>
